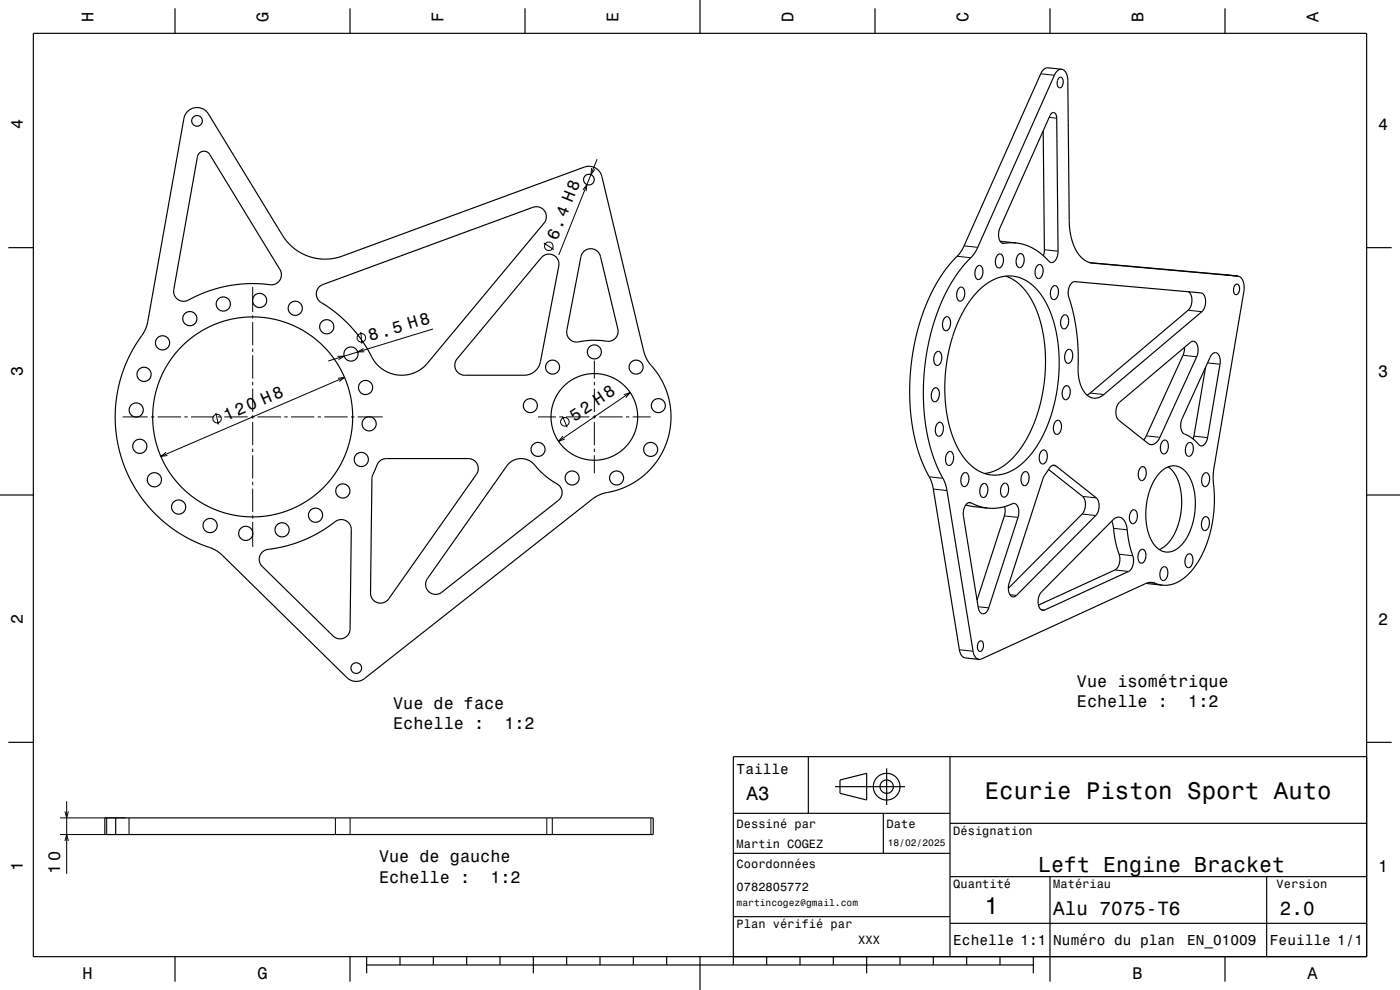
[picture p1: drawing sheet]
<svg xmlns="http://www.w3.org/2000/svg" width="420mm" height="297mm" viewBox="0 0 420 297" stroke-linecap="round" stroke-linejoin="round" font-family="sans-serif">
<g fill="none" stroke="#000" stroke-width=".3">
<path d="M312.2 22.1l4.1 .5M314.8 35.2l2.2 .3M174.9 57l1.2-1.6-.3 2M177.5 50.4l-.2 2 1.2-1.6M179.1 47.8l-11.5 28.7M163.1 72.9l3 2M287.1 76.9l4.1 .4M289.2 73.8l4.1 .4M300.7 73h.5M313.3 74.9l4.1 .5M327.7 78.9l.1 .1M75.8 86.1v7.5"/>
<path d="M75.8 94.6v1M75.8 96.6v7M108.2 99.6l.4 3.5M129.9 98.7l-31.4 9.6M356.5 93.1l4.1 .4M367.3 82.4l4.1 .4M75.8 104.6v1M75.8 106.6v7M75.8 114.6v1M75.8 116.6v7M101.3 106.9l2-.1-1.7 1.1M101.4 113.5l2-.3-1.6 1.3"/>
<path d="M103.4 113.2l-55.2 23.7M109 104.5l-1.7 1.1 2-.1M178.3 108.2v5.4M178.3 114.6v1M178.3 116.6v7M187.2 118.4l1.9-.6-1.4 1.5M189.1 117.8l-21.5 14.6M327 117.9l4.1 .5M354.9 106.6l4.1 .4M362.3 108.9l3.7 .4M36.8 125.1h7.5M45.3 125.1h1"/>
<path d="M47.3 125.1h7M49.8 135.7l-1.6 1.2 2-.3M55.3 125.1h1M57.3 125.1h7M64.8 123.8l.7 3.5M65.3 125.1h1M67.3 125.1h7M75.3 125.1h1M75.8 124.6v1M75.8 126.6v7M75.8 134.6v1M75.8 136.6v7"/>
<path d="M77.3 125.1h7M85.3 125.1h1M87.3 125.1h7M95.3 125.1h1M97.3 125.1h7M105.3 125.1h1M107.3 125.1h7.5M161.4 125.1h5.4M167.8 125.1h1M168.8 124.9l1.4 3.3M168.9 130.9l-1.3 1.5 1.8-.7M169.8 125.1h7"/>
<path d="M177.8 125.1h1M178.3 124.6v1M178.3 126.6v7M178.3 134.6v1M178.3 136.6v5.4M179.8 125.1h7M187.8 125.1h1M189.8 125.1h5.4M315.6 139.7l1.2 .1M343.9 130.8l4.1 .4M358.2 130.8l4.1 .5M75.8 144.6v1"/>
<path d="M75.8 146.6v7M75.8 154.6v1M75.8 156.6v7.5M278.8 143l4.1 .5M280 146.7l4.1 .5M290.6 150.8l.8 .1M301.3 154.8l4.1 .4M324.6 154.2l4.1 .5M324.8 148.9l4.1 .5M334.1 158.5l4.1 .4M303 178.4l1.9 .2M334.5 171l4.1 .4"/>
<path d="M335.7 166.3l4.1 .4M344.6 174.8l1.9 .2M287.8 194.9l4.1 .5M293.4 182l3.2 .4M312.3 182.9l1.1 .1M18 250.4h19.7M18 245.4h19.7M19.5 252.3l.5-1.9 .5 1.9M19.5 243.4l.5 2 .5-2M20 240.4v21.7M32 245.4v5M38.7 245.4v5"/>
<path d="M100.6 245.4v5M105 245.4v5M164 245.4v5M165.7 245.4v5M195.3 245.4v5"/>
<circle cx="164.6" cy="73.9" r="1.28"/>
<circle cx="108.4" cy="101.3" r="1.28"/>
<circle cx="65.1" cy="125.6" r="1.28"/>
<circle cx="169.5" cy="126.6" r="1.28"/>
</g>
<g fill="none" stroke="#000" stroke-width=".35">
<path d="M10 10h400v277h-400zM52.5 2.5v7.5M105 2.5v7.5M157.5 2.5v7.5M210 0v10M262.5 2.5v7.5M315 2.5v7.5M367.5 2.5v7.5M56.3 33.4a4 4 0 0 1 6.2 .8l23.1 37.6 2 2.2 2.4 1.7 2.5 1.2 2.9 .7 3.8 .1 3.4-.8 72.7-26.8a4 4 0 0 1 5.3 2.9l12.6 52.8 1.3 2.7 2.5 3.2 1.6 2.5 1.3 3 .9 2.9 .5 3.7-.2 4-.7 3.7-1.3 3.5-2.8 4.4-2 2.2-2.1 1.8-2.3 1.5-2.5 1.3-2.5 .9-4.4 1.1-2.4 1.3-68.8 54.1a4 4 0 0 1-5.2-.3l-37.9-37.2-2.1-1.4-5.4-2.1-4-2.1-4.1-2.8-3.8-3.3-3.6-4.1-3-4.3-2.4-5-1.7-4.9-1.1-4.7-.4-4.7 .1-5 .6-4.4 1.2-4.6 1.5-4.2 2.2-4.3 3-4.6 .9-2.3 11.1-61.7 .3-1.2zM313 39.2l.3 35.7-.3 1.8M315.4 34.1a.95 .95 0 0 1 1.1-.2 .95 .95 0 0 1 .5 1.1l.4 40.4a2.91 2.91 0 0 1-2.1 3.4l-3.3-2.9-2.9-1.8-3.3-1.1-3.5-.1a1.89 1.89 0 0 1-2-.2 1.89 1.89 0 0 1-.7-1.9l.4-2.4zM317.7 23.4a.76 .76 0 0 1 .9-.1 .76 .76 0 0 1 .3 .8v1.3a.89 .89 0 0 1-1.1 .9 .89 .89 0 0 1-.7-1.2l.2-1z"/>
<path d="M318.5 20.8l-4.1-.5a2.4 2.4 0 0 0-2.2 1.8l-23.2 52.1-1.1 1.8-2.9 3.2-2.3 3.1-2.3 3.8-1.8 3.6-1.6 3.8-1.5 4.8-1.1 4.3-.8 4.9-.5 5.3-.2 4.7 .2 5.3 .6 5 .9 4.5 1.2 4 1.5 3.8 1.9 3.9 .7 2 7.9 48.9a2.57 2.57 0 0 0 1.8 2.5l4.1 .4M318.5 20.8a2.42 2.42 0 0 0-2.2 1.8l-23.3 52.3-1.1 1.7-3 3.2-2.1 2.9-2.2 3.6-1.8 3.6-1.8 4.3-1.3 4.3-1.2 4.6-.8 4.9-.6 5.4-.1 5.3 .2 4.8 .6 5 1 4.4 1.1 4 1.6 4 1.8 3.3 .6 2.1 8 49.1a2.57 2.57 0 0 0 1.8 2.4M318.5 20.8a3.1 3.1 0 0 1 1.8 3.4l.5 43.5 .4 2.5 .6 2.6 1 2.2 1.2 1.8 1.8 1.5 1.9 .6 43.7 3.9M59.7 46a2 2 0 0 1 3.2 .3l21.1 34.6a3.1 3.1 0 0 1-.4 3.6 3.1 3.1 0 0 1-3.6 .8l-5.7-.2-5.7 .6-5.6 1.5-4.8 2a4.7 4.7 0 0 1-4.5 .8l-1.3-1.2-.3-1.7 7.1-40.1zM2.5 74.3h7.5M162.5 77.2a3 3 0 0 1 3.5-.6 3 3 0 0 1 1.6 3.2l-5.5 28.7a5 5 0 0 1-4.9 4.1h-17.8a3 3 0 0 1-2.7-1.8 3 3 0 0 1 .4-3.1zM175 75.6a3 3 0 0 1 5.1 1.3l5.3 21.8a3.2 3.2 0 0 1-4.4 3.5l-2.8-.1-2.7 .1a5.3 5.3 0 0 1-4.4-.2l-.9-1.2-.1-1.7 4.2-22.2zM293.2 79.9l.4-.2a1.52 1.52 0 0 1 1.3 2.1 1.63 1.63 0 0 1-1.7 2 2.87 2.87 0 0 1 0-3.9zM299.4 76.5l.4-.3a1.61 1.61 0 0 1 1.2 2.3l-.2 .9a1.08 1.08 0 0 1-1.3 1 1.08 1.08 0 0 1-.9-1.4l.1-1.4zM300.1 72.4l4.8 .5M305.6 76.4l.4-.3a1.61 1.61 0 0 1 1.2 2.3l-.1 .7a1.05 1.05 0 0 1-.7 1.1 1.05 1.05 0 0 1-1.2-.3 3.2 3.2 0 0 1 .4-3.5zM311.3 79.6l.4-.2a1.62 1.62 0 0 1 1.2 2.3 1.48 1.48 0 0 1-1.7 1.8 2.93 2.93 0 0 1 .1-3.9z"/>
<path d="M327 78.8l40.3 3.6M410 74.3h7.5M95.8 86l1.1-.6 63-23.2a3 3 0 0 1 3.5 1.1 3 3 0 0 1-.2 3.6l-35.1 42.2-1.8 1.7-2.2 1.1-2.7 .6-2.5-.1-2.4-.7-2.2-1.2-2-2.2-3.3-5.6-3.1-3.9-3.7-3.8-4.3-3.3a4.6 4.6 0 0 1-3-3.4l.2-1.2zM283.5 95.3l.4-.3a1.62 1.62 0 0 1 1.2 2.3l-.2 1a1.08 1.08 0 0 1-1.3 .9 1.08 1.08 0 0 1-.8-1.3l.1-1.5zM287.7 86.4l.5-.2a1.57 1.57 0 0 1 1.2 2.2 1.58 1.58 0 0 1-1.6 1.9 2.87 2.87 0 0 1-.1-3.9zM293.5 87.3l1.8-1.7 2.1-1.4 1.9-.8 2-.5 1.9-.1 1.9 .3 1.7 .6 1.8 1 1.6 1.3 1.5 1.6 2.6 4.1 2 5.5 1.1 6.1 .3 6.8-.5 6.5-1.5 7-2.3 5.9-2.9 5.2-1.7 2.2-1.9 1.9-1.7 1.4-2 1.2-1.8 .7-1.9 .4-2.8-.1-2.8-1-2.5-1.7-2.2-2.3-1.9-3-1.7-3.9-1.2-4.2-.7-4.4-.3-4.4 .2-4.9 .7-5.5 1.1-4.8 1.5-4.6 1.9-3.9 2.3-3.7zM301.7 82.8l2.9 1.5 2.6 2.4 2.2 3.1 1.8 4 1.3 4.3 .9 4.9 .3 5-.3 6-1 5.7-1.2 4.7-2 4.9-2.3 4.2-2.7 3.5-2.8 2.5-2.9 1.7-3.1 .8M315.9 86l.4-.3a1.61 1.61 0 0 1 1.2 2.3 1.51 1.51 0 0 1-1.7 1.8 2.9 2.9 0 0 1 .1-3.8zM318.9 94.7l.3-.2a1.32 1.32 0 0 1 1.4 1.8 1.84 1.84 0 0 1-1.7 2.3 2.87 2.87 0 0 1 0-3.9zM321.5 84.9l1-.4 37.8 3.4a3.2 3.2 0 0 1 1.1 4.2l-.8 1.4-29.5 24.9-1.4 .8-1.5 .3-1.4-.5-1.3-1.1-1-1.6-.7-2-.4-2.7v-6.5l-.3-4.8-.9-5.5-1.3-4.7a4.9 4.9 0 0 1 .6-5.2zM356.5 87.5a4 4 0 0 1 0 5.6l-30.4 25.4M360.3 87.9h.1"/>
<path d="M367.3 82.4h.1M367.3 82.4l4.1 .4M370.6 85.5a.76 .76 0 0 1 .9-.2 .76 .76 0 0 1 .3 .9v1.2a.89 .89 0 0 1-1.1 1 .89 .89 0 0 1-.6-1.2l.1-1zM371.4 82.8h.1M371.4 82.8a3.6 3.6 0 0 1 1.8 4.4l-9.1 53.7-.2 2.5 .4 4.9v3.9l-.5 4.2-.9 4.1-1.1 3.2-1.4 3.1-1.5 2.6-1.8 2.3-1.9 1.7-2.2 1.4-2.2 .7-2.1 .1M280.1 116.6l.4-.3a1.74 1.74 0 0 1 1.2 2.6l-.2 .7a1.08 1.08 0 0 1-1.2 .9 1.08 1.08 0 0 1-.9-1.3l.1-1.5zM280.9 105.7l.4-.3a1.52 1.52 0 0 1 1.2 2.2 1.56 1.56 0 0 1-1.8 1.9 2.98 2.98 0 0 1 .2-3.8zM319.4 116l.4-.3a1.62 1.62 0 0 1 1.2 2.3 1.5 1.5 0 0 1-1.6 1.8 2.91 2.91 0 0 1 0-3.8zM320.1 105.1l.4-.3a1.62 1.62 0 0 1 1.3 2.3 1.48 1.48 0 0 1-1.7 1.8 2.96 2.96 0 0 1 0-3.8zM355.3 104.2l-.4 2.4-11 24.2-.8 1.2M361.7 110.2l-3.8 21.5M363.7 106.2a1.35 1.35 0 0 1 1.5-.2 1.35 1.35 0 0 1 .8 1.3v1.7l-3.7 22.3a2.2 2.2 0 0 1-2.3 2.4l-2-1.9-1.6-1.1a2.78 2.78 0 0 1-2.2-3.7l.4-1.4 8.5-18.6z"/>
<path d="M113.7 138.6l1-.8 1.2-.2h24.6a3 3 0 0 1 2.4 4.7l-26.3 37.4a3 3 0 0 1-3.4 1.1 3 3 0 0 1-2-2.9l.4-34.3 .2-1zM152.7 139.1a5.5 5.5 0 0 1 8.5 1.4l2.2 2.1 2.2 1.6a4.5 4.5 0 0 1 3 3.5l-.3 1.5-.8 .9-35 27.6a3 3 0 0 1-3.9-.2 3 3 0 0 1-.4-3.9zM281.3 126.9l.3-.2a1.32 1.32 0 0 1 1.4 1.8 1.83 1.83 0 0 1-1.7 2.3 2.87 2.87 0 0 1 0-3.9zM284.4 135.7a1.03 1.03 0 0 1 1.2-.1 1.03 1.03 0 0 1 .4 1.2 2.17 2.17 0 0 1-1.5 2.8 2.7 2.7 0 0 1-.1-3.9zM312.5 135.3a1.03 1.03 0 0 1 1.2-.1 1.03 1.03 0 0 1 .5 1.1 2.22 2.22 0 0 1-1.5 2.9 2.65 2.65 0 0 1-.2-3.9zM315.2 139.9l.7-.3 .7 .1 12.3 9.7a4.2 4.2 0 0 1-.2 5.3l-23.8 23.9a1.29 1.29 0 0 1-1.4 .4 1.29 1.29 0 0 1-.8-1.3l-.2-1.1 .2-1.5 10.2-31.5zM316.8 126.4l.4-.3a1.62 1.62 0 0 1 1.2 2.3l-.2 1a1.08 1.08 0 0 1-1.3 .9 1.08 1.08 0 0 1-.8-1.3l.1-1.5zM335.8 120.8l21.3-18.1a1.36 1.36 0 0 1 1.5-.1 1.36 1.36 0 0 1 .7 1.4l.1 1.6-.4 1.4-11 24.2a2.51 2.51 0 0 1-3.5 1.9l-8.9-7a4.2 4.2 0 0 1 .2-5.3zM348.8 132.3l.4-.3a1.57 1.57 0 0 1 1.3 2.3 1.47 1.47 0 0 1-1.7 1.8 2.91 2.91 0 0 1 0-3.8zM356.3 133a1.01 1.01 0 0 1 1.2-.1 1.01 1.01 0 0 1 .5 1.1 2.21 2.21 0 0 1-1.5 2.9 2.63 2.63 0 0 1-.2-3.9zM0 148.5h10M289 142a1.03 1.03 0 0 1 1.2 0 1.03 1.03 0 0 1 .4 1.1 2.17 2.17 0 0 1-1.5 2.9 2.7 2.7 0 0 1-.1-4z"/>
<path d="M289.7 151.5l2 .4 4.6 .5M290 151.2a2.25 2.25 0 0 1 2.7 .3l2.2 .7 2.5 .3 2.6-.2 2.6-.7a1.86 1.86 0 0 1 2.4-.1 4.2 4.2 0 0 1 .4 3.7l-8.8 27.2a1.73 1.73 0 0 1-2.2 1.6l-.6-.7-.3-1-4.5-27.4a4.6 4.6 0 0 1 1-3.7zM294.7 145.3a1.04 1.04 0 0 1 1.2 0 1.04 1.04 0 0 1 .4 1.1 2.17 2.17 0 0 1-1.5 2.8 2.71 2.71 0 0 1-.1-3.9zM300.9 145.2a1.03 1.03 0 0 1 1.2-.1 1.03 1.03 0 0 1 .5 1.2 2.17 2.17 0 0 1-1.6 2.8 2.71 2.71 0 0 1-.1-3.9zM301.4 152l.2 1.3-.3 1.5-8.2 25.2M307 141.8a1.02 1.02 0 0 1 1.2-.2 1.02 1.02 0 0 1 .5 1.2 2.14 2.14 0 0 1-1.6 2.9 2.77 2.77 0 0 1-.1-3.9zM314.6 140.8l10.2 8.1a4.2 4.2 0 0 1-.2 5.3l-22.1 22.3M333.5 156.3l1.9 8.9a4.7 4.7 0 0 1-.9 5.8l-23 10.5M333.9 155.9a2.19 2.19 0 0 1 2.4-.6 2.19 2.19 0 0 1 1.5 1.9l.9 5.2 .8 3.3a4.7 4.7 0 0 1-.9 5.7l-25.2 11.6a1.54 1.54 0 0 1-1.9-1.7 4.6 4.6 0 0 1 .9-3.7zM339.5 153.2l.5-.2a1.53 1.53 0 0 1 1.2 2.1 1.56 1.56 0 0 1-1.7 1.9 2.91 2.91 0 0 1 0-3.8zM342.2 140.3a1 1 0 0 1 1.2-.1 1 1 0 0 1 .4 1.1 2.13 2.13 0 0 1-1.5 2.8 2.73 2.73 0 0 1-.1-3.8zM348.1 141.7l1.5-1.2 1.7-.7h1.7l1.6 .8 1.3 1.2 1.2 1.9 .9 2.3 .5 2.7 .1 2.7-.3 3.2-.6 2.7-.9 2.6-1.3 2.3-1.5 1.7-1.7 1.2-1.7 .5-1.3-.1-1.1-.4-1.1-.8-.9-1-1.5-2.9-.8-3.5-.1-4.2 .8-4.4 1.5-3.9z"/>
<path d="M350.5 140.1l1.9 2 1.4 3.1 .7 3.9-.1 3.9-.8 4.1-1.6 3.6-1.9 2.6-2.3 1.6M361.2 155.3l.4-.3a1.52 1.52 0 0 1 1.2 2.2 1.56 1.56 0 0 1-1.7 1.8 2.9 2.9 0 0 1 .1-3.7zM361.2 142.1l.4-.3a1.57 1.57 0 0 1 1.3 2.3 1.49 1.49 0 0 1-1.7 1.8 2.92 2.92 0 0 1 0-3.8zM410 148.5h10M78.7 165.7a9.1 9.1 0 0 1 4.4-1.3l4.2-1 4.2-1.5 3.8-1.9 3.8-2.4a4.6 4.6 0 0 1 4.3-1.6l1.4 1 .6 1.7-.4 30a3 3 0 0 1-1.8 2.7 3 3 0 0 1-3.3-.6l-21.2-20.9a3 3 0 0 1 0-4.2zM342.1 165.1l.4-.3a1.57 1.57 0 0 1 1.3 2.3 1.48 1.48 0 0 1-1.8 1.8 2.89 2.89 0 0 1 .1-3.8zM343.9 175l4.8 .6M348.7 170.3l.4-.3a1.57 1.57 0 0 1 1.2 2.3 1.47 1.47 0 0 1-1.7 1.7 2.91 2.91 0 0 1 .1-3.7zM348.7 175.6l-3.1-.9-1.7 .3-49.5 22.7-.7 .1M356.2 166.5a1 1 0 0 1 1.2-.2 1 1 0 0 1 .4 1.1 2.13 2.13 0 0 1-1.5 2.9 2.73 2.73 0 0 1-.1-3.8zM293.7 192.5a.76 .76 0 0 1 1-.1 .76 .76 0 0 1 .3 .8l-.1 1.2a.89 .89 0 0 1-1 1 .89 .89 0 0 1-.7-1.2l.1-1zM2.5 222.7h7.5"/>
<path d="M242.5 227v17M250.5 236h21M252 234l8-2v8l-8-2zM266 230.5v11M285 227v60M410 222.7h7.5M410 227h-190v62.5M31.5 245.4h164.5v5h-164.5zM34.7 245.4v5M220 244h65M220 256h65M265 244v12"/>
<path d="M285 247h125M220 275h65M285 277h125M285 263h125M315 263v31.5M380 263v24M52.5 287v7.5M105 287v7.5M110 289.5h200M110 287v5M120 287v2.5M130 287v2.5"/>
<path d="M140 287v2.5M150 287v2.5M160 287v5M170 287v2.5M180 287v2.5M190 287v2.5M200 287v2.5M210 287v10M230 287v2.5M240 287v2.5M250 287v2.5M260 287v5"/>
<path d="M270 287v2.5M280 287v2.5M290 287v2.5M300 287v2.5M310 287v5M367.5 287v7.5"/>
<circle cx="59.1" cy="36.3" r="1.6"/>
<circle cx="176.7" cy="53.9" r="1.6"/>
<circle cx="56.9" cy="95.6" r="2.12"/>
<circle cx="67" cy="91.2" r="2.13"/>
<circle cx="77.9" cy="90.1" r="2.12"/>
<circle cx="88.6" cy="92.5" r="2.12"/>
<circle cx="98" cy="98" r="2.13"/>
<circle cx="43.2" cy="112.3" r="2.12"/>
<circle cx="48.8" cy="102.9" r="2.12"/>
<circle cx="105.3" cy="106.2" r="2.13"/>
<circle cx="109.7" cy="116.3" r="2.13"/>
<circle cx="165.8" cy="110.1" r="2.1"/>
<circle cx="178.3" cy="105.6" r="2.1"/>
<circle cx="190.8" cy="110.1" r="2.1"/>
<circle cx="40.9" cy="123" r="2.12"/>
<circle cx="41.9" cy="133.9" r="2.12"/>
<circle cx="75.8" cy="125.1" r="30"/>
<circle cx="108.4" cy="137.8" r="2.12"/>
<circle cx="110.7" cy="127.1" r="2.12"/>
<circle cx="159.1" cy="121.7" r="2.1"/>
<circle cx="161.4" cy="134.8" r="2.1"/>
<circle cx="178.3" cy="125.1" r="13"/>
<circle cx="195.2" cy="134.8" r="2.1"/>
<circle cx="197.5" cy="121.7" r="2.1"/>
<circle cx="46.3" cy="143.9" r="2.12"/>
<circle cx="53.6" cy="152.1" r="2.12"/>
<circle cx="63" cy="157.7" r="2.13"/>
<circle cx="84.6" cy="158.9" r="2.12"/>
<circle cx="94.7" cy="154.6" r="2.13"/>
<circle cx="102.9" cy="147.3" r="2.12"/>
<circle cx="171.6" cy="143.4" r="2.1"/>
<circle cx="185" cy="143.4" r="2.1"/>
<circle cx="73.7" cy="160" r="2.13"/>
<circle cx="106.9" cy="200.4" r="1.6"/>
<circle cx="266" cy="236" r="4"/>
<circle cx="266" cy="236" r="2"/>
</g>
<g font-size="7.2">
<text x="295.5" y="239.6">Ecurie Piston Sport Auto</text>
<text x="295.3" y="274.3">1</text>
</g>
<text font-size="6.5" x="311.4" y="261.5">Left Engine Bracket</text>
<g font-size="5.8">
<text x="224" y="240.1">A3</text>
<text x="316" y="274.6">Alu 7075-T6</text>
<text x="384" y="274.6">2.0</text>
</g>
<g font-size="5.1">
<text x="111.1" y="102.3" transform="rotate(-17 111.1 102.3)">8.5 H8</text>
<text x="67.9" y="126.3" transform="rotate(-23 67.9 126.3)">120 H8</text>
<text x="172.3" y="126.7" transform="rotate(-34 172.3 126.7)">52 H8</text>
</g>
<g font-size="5">
<text x="28.1" y="6.5" transform="rotate(-90 28.1 6.5)">H</text>
<text x="80.6" y="6.5" transform="rotate(-90 80.6 6.5)">G</text>
<text x="133.1" y="6.5" transform="rotate(-90 133.1 6.5)">F</text>
<text x="185.6" y="6.5" transform="rotate(-90 185.6 6.5)">E</text>
<text x="238.1" y="6.5" transform="rotate(-90 238.1 6.5)">D</text>
<text x="290.6" y="6.5" transform="rotate(-90 290.6 6.5)">C</text>
<text x="343.1" y="6.5" transform="rotate(-90 343.1 6.5)">B</text>
<text x="395.6" y="6.5" transform="rotate(-90 395.6 6.5)">A</text>
<text x="6.8" y="38.7" transform="rotate(-90 6.8 38.7)">4</text>
<text x="413.5" y="39">4</text>
<text x="167.1" y="72.4" transform="rotate(-68 167.1 72.4)">6.4 H8</text>
<text x="6.8" y="112.9" transform="rotate(-90 6.8 112.9)">3</text>
<text x="413.5" y="113.2">3</text>
<text x="6.8" y="187.1" transform="rotate(-90 6.8 187.1)">2</text>
<text x="413.5" y="187.4">2</text>
<text x="323.1" y="206.2">Vue isométrique</text>
<text x="117.9" y="212.8">Vue de face</text>
<text x="323.1" y="212.2">Echelle :</text>
<text x="356.5" y="212.2">1:2</text>
<text x="117.9" y="218.8">Echelle :</text>
<text x="151.3" y="218.8">1:2</text>
<text x="6.8" y="261.3" transform="rotate(-90 6.8 261.3)">1</text>
<text x="18" y="262.1" transform="rotate(-90 18 262.1)">10</text>
<text x="113.7" y="258.7">Vue de gauche</text>
<text x="413.5" y="261.6">1</text>
<text x="113.7" y="264.8">Echelle :</text>
<text x="147.1" y="264.8">1:2</text>
<text x="24.7" y="293.8">H</text>
<text x="77.2" y="293.8">G</text>
<text x="339.7" y="293.8">B</text>
<text x="392.2" y="293.8">A</text>
</g>
<g font-size="4.3">
<text x="221" y="232.2">Taille</text>
<text x="286" y="283.6">Echelle 1:1</text>
<text x="316" y="283.6">Numéro du plan</text>
<text x="356.2" y="283.6">EN_01009</text>
<text x="381" y="283.6">Feuille 1/1</text>
</g>
<g font-size="3.6">
<text x="221" y="248.3">Dessiné par</text>
<text x="266" y="248.3">Date</text>
<text x="286" y="250.5">Désignation</text>
<text x="221" y="254.5">Martin COGEZ</text>
<text x="221" y="260.5">Coordonnées</text>
<text x="221" y="267.2">0782805772</text>
<text x="286" y="266.5">Quantité</text>
<text x="316" y="266.5">Matériau</text>
<text x="383" y="266.5">Version</text>
<text x="221" y="278.5">Plan vérifié par</text>
<text x="257.5" y="283.3">XXX</text>
</g>
<g font-size="2.9">
<text x="266.3" y="253.8">18/02/2025</text>
<text x="221" y="271.8">martincogez@gmail.com</text>
</g>
</svg>
